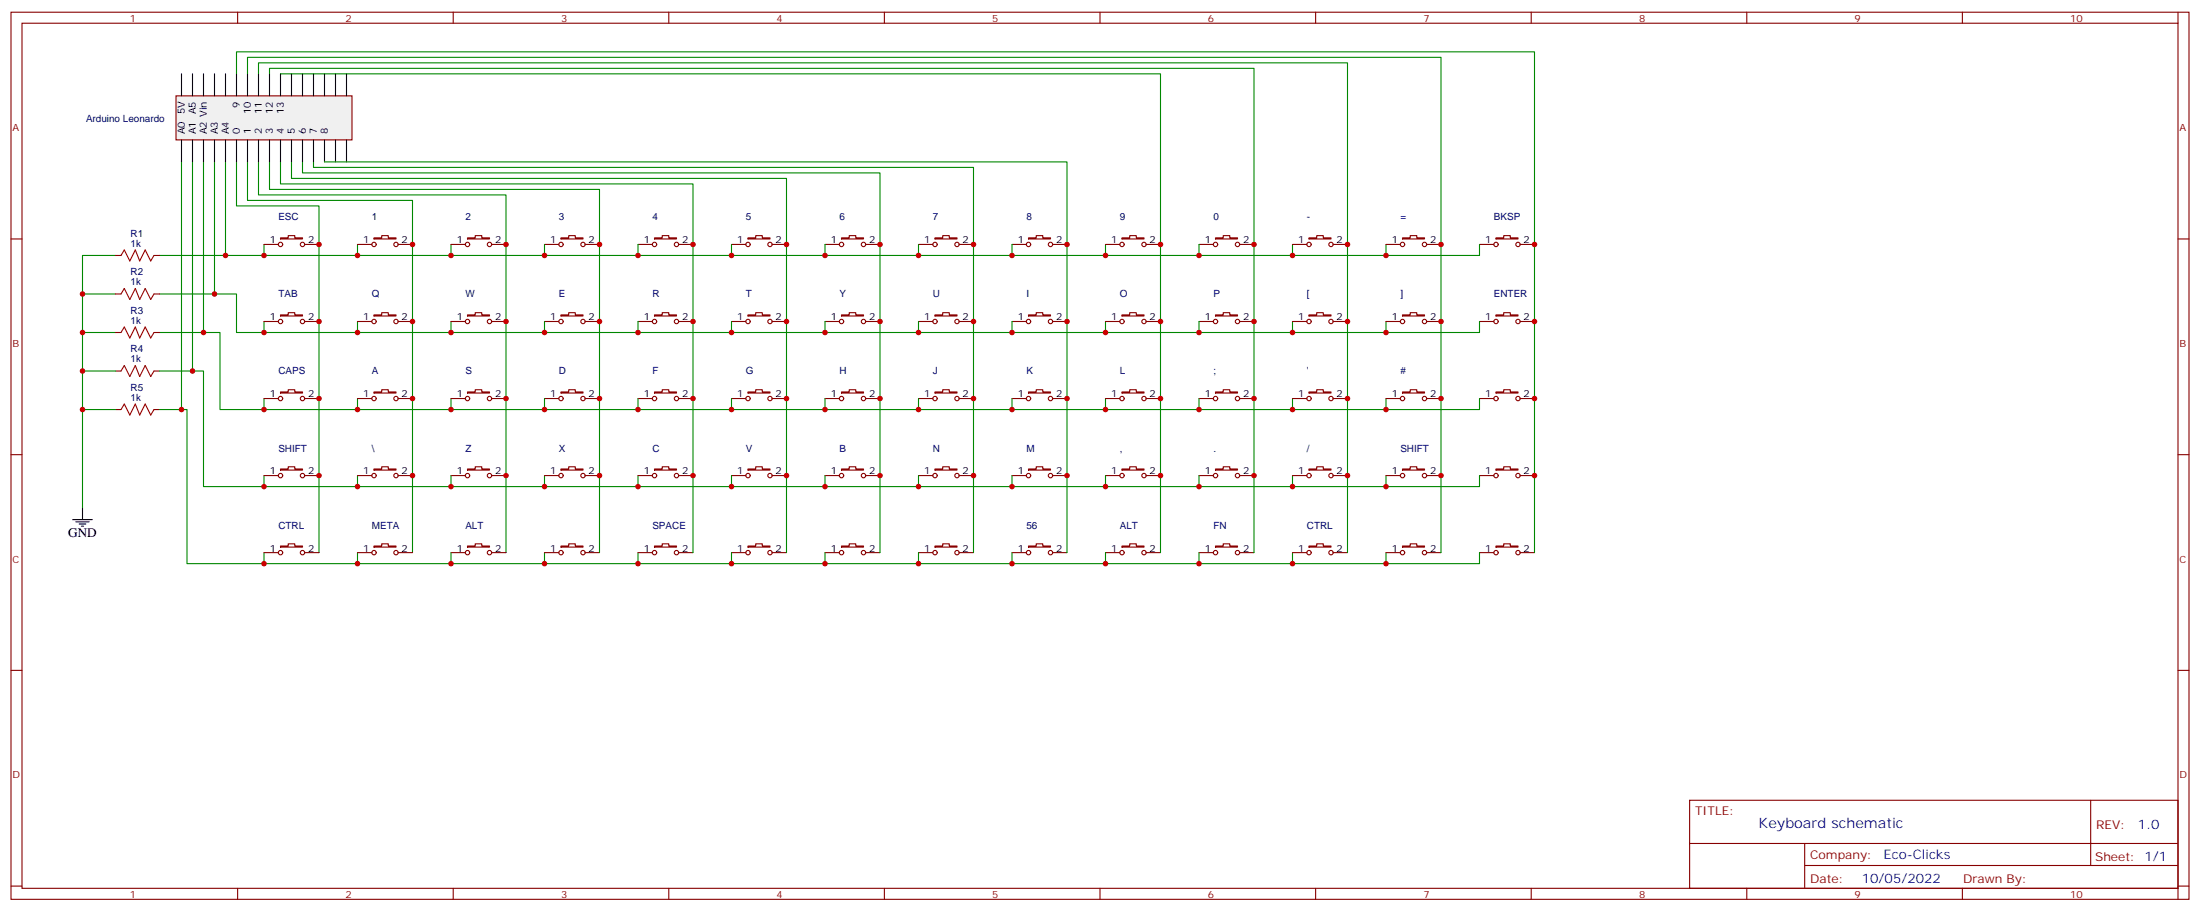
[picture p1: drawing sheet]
<svg xmlns="http://www.w3.org/2000/svg" width="706mm" height="292mm" viewBox="0 0 706 292" stroke-linecap="round" stroke-linejoin="round" font-family="sans-serif">
<g fill="none" stroke="#870000" stroke-width=".35">
<path d="M3.5 3.9h698.5v284.4h-698.5zM7.1 7.4h691.4v277.3h-691.4zM76.2 3.9v3.5M145.3 3.9v3.5M214.5 3.9v3.5M283.6 3.9v3.5M352.8 3.9v3.5M421.9 3.9v3.5M491.1 3.9v3.5M560.2 3.9v3.5M629.4 3.9v3.5M698.5 3.9v3.5"/>
<path d="M3.5 76.6h3.6M84.7 78.4h4.6M90 76.2h2.4v-.7h2.1v.7h2.5v.4h-7zM97.7 78.4h4.6M114.7 78.4h4.5M119.9 76.2h2.5v-.7h2.1v.7h2.5v.4h-7.1zM127.7 78.4h4.6M144.6 78.4h4.6M149.9 76.2h2.5v-.7h2.1v.7h2.5v.4h-7.1zM157.7 78.4h4.6M698.5 76.6h3.5M84.7 103h4.6"/>
<path d="M90 100.9h2.4v-.7h2.1v.7h2.5v.4h-7zM97.7 103h4.6M114.7 103h4.5M119.9 100.9h2.5v-.7h2.1v.7h2.5v.4h-7.1zM127.7 103h4.6M144.6 103h4.6M149.9 100.9h2.5v-.7h2.1v.7h2.5v.4h-7.1zM157.7 103h4.6M84.7 127.7h4.6M90 125.6h2.4v-.7h2.1v.7h2.5v.4h-7zM97.7 127.7h4.6M114.7 127.7h4.5"/>
<path d="M119.9 125.6h2.5v-.7h2.1v.7h2.5v.4h-7.1zM127.7 127.7h4.6M144.6 127.7h4.6M149.9 125.6h2.5v-.7h2.1v.7h2.5v.4h-7.1zM157.7 127.7h4.6M3.5 145.7h3.6M698.5 145.7h3.5M3.5 214.9h3.6M698.5 214.9h3.5M541.9 256.5h156.6v28.2h-156.6zM670.5 256.5v20.9M541.9 270.4h156.5"/>
<path d="M578.8 277.4h119.6M578.8 270.4v14.1M3.5 284h3.6M76.2 284.7v3.6M145.3 284.7v3.6M214.5 284.7v3.6M283.6 284.7v3.6M352.8 284.7v3.6M421.9 284.7v3.6M491.1 284.7v3.6M560.2 284.7v3.6M629.4 284.7v3.6"/>
<path d="M698.5 284.7v3.6M698.5 284h3.5"/>
<circle cx="90" cy="78.4" r=".71"/>
<circle cx="97" cy="78.4" r=".71"/>
<circle cx="119.9" cy="78.4" r=".71"/>
<circle cx="127" cy="78.4" r=".71"/>
<circle cx="149.9" cy="78.4" r=".71"/>
<circle cx="157" cy="78.4" r=".71"/>
<circle cx="90" cy="103" r=".71"/>
<circle cx="97" cy="103" r=".71"/>
<circle cx="119.9" cy="103" r=".71"/>
<circle cx="127" cy="103" r=".71"/>
<circle cx="149.9" cy="103" r=".71"/>
<circle cx="157" cy="103" r=".71"/>
<circle cx="90" cy="127.7" r=".71"/>
<circle cx="97" cy="127.7" r=".71"/>
<circle cx="119.9" cy="127.7" r=".71"/>
<circle cx="127" cy="127.7" r=".71"/>
<circle cx="149.9" cy="127.7" r=".71"/>
<circle cx="157" cy="127.7" r=".71"/>
</g>
<g fill="none" stroke="#008700" stroke-width=".35">
<path d="M65.3 51.9v54.7M68.8 51.9v42.3M72.3 51.9v30M75.8 51.9v14.1h26.5v111.1M79.4 51.9v12.3h52.9v112.9M82.9 51.9v10.6h79.4v114.6M84.7 78.4v3.5M114.7 78.4v3.5M144.6 78.4v3.5h-93.4M51.2 94.2h24.6v12.4h68.8v-3.6M51.2 106.6h19.4v24.7h74v-3.6M84.7 103v3.6"/>
<path d="M114.7 103v3.6M84.7 127.7v3.6M114.7 127.7v3.6"/>
</g>
<path d="M56.4 30.7h56.5v14.1h-56.5z" fill="#f0f0f0" stroke="#870000" stroke-width=".35"/>
<g fill="none" stroke="#000" stroke-width=".35">
<path d="M58.2 23.7v7M61.7 23.7v7M65.3 23.7v7M68.8 23.7v7M72.3 23.7v7M75.8 23.7v7M79.4 23.7v7M82.9 23.7v7M86.4 23.7v7M90 23.7v7M93.5 23.7v7M97 23.7v7"/>
<path d="M100.5 23.7v7M104.1 23.7v7M107.6 23.7v7M111.1 23.7v7M58.2 44.8v7.1M61.7 44.8v7.1M65.3 44.8v7.1M68.8 44.8v7.1M72.3 44.8v7.1M75.8 44.8v7.1M79.4 44.8v7.1M82.9 44.8v7.1"/>
<path d="M86.4 44.8v7.1M90 44.8v7.1M93.5 44.8v7.1M97 44.8v7.1M100.5 44.8v7.1M104.1 44.8v7.1M107.6 44.8v7.1M111.1 44.8v7.1M23.3 166.5h6.3M24.3 167.3h4.3M25.4 168h2.1M26.1 168.7h.7"/>
<path d="M26.5 163v3.5"/>
</g>
<g fill="none" stroke="#008700" stroke-width=".35">
<path d="M75.8 23.7v-7.1h416.3v160.5M79.4 23.7v-5.3h382.7v158.7M82.9 23.7v-3.6h349.3v157M86.4 23.7v-1.8h315.8v155.2M90 23.7h282.2v153.4M58.2 51.9v79.4M61.7 51.9v67M86.4 51.9v8.8h105.9v116.4M90 51.9v7h132.2v118.2M93.5 51.9v5.3h158.7v119.9M97 51.9v3.5h185.2v121.7M100.5 51.9v1.8h211.7v123.4"/>
<path d="M104.1 51.9h238.1v125.2M174.6 78.4v3.5M204.6 78.4v3.5M234.6 78.4v3.5M264.6 78.4v3.5M294.6 78.4v3.5M324.6 78.4v3.5M354.5 78.4v3.5M384.5 78.4v3.5M414.5 78.4v3.5M444.5 78.4v3.5M474.5 78.4v3.5h-329.9"/>
<path d="M26.5 94.2h10.5M37 81.9h-10.5v81.1M26.5 106.6h10.5M26.5 118.9h10.5M51.2 118.9h14.1v37.1h409.2v-3.6M174.6 103v3.6M204.6 103v3.6M234.6 103v3.6M264.6 103v3.6M294.6 103v3.6M324.6 103v3.6M354.5 103v3.6"/>
<path d="M384.5 103v3.6M414.5 103v3.6M444.5 103v3.6M474.5 103v3.6h-329.9M26.5 131.3h10.5M51.2 131.3h8.8v49.4h414.5v-3.6M174.6 127.7v3.6M204.6 127.7v3.6M234.6 127.7v3.6M264.6 127.7v3.6M294.6 127.7v3.6M324.6 127.7v3.6"/>
<path d="M354.5 127.7v3.6M384.5 127.7v3.6M414.5 127.7v3.6M444.5 127.7v3.6M474.5 127.7v3.6h-329.9M84.7 152.4v3.6M114.7 152.4v3.6M144.6 152.4v3.6M174.6 152.4v3.6M204.6 152.4v3.6M234.6 152.4v3.6M264.6 152.4v3.6"/>
<path d="M294.6 152.4v3.6M324.6 152.4v3.6M354.5 152.4v3.6M384.5 152.4v3.6M414.5 152.4v3.6M444.5 152.4v3.6M84.7 177.1v3.6M114.7 177.1v3.6M144.6 177.1v3.6M174.6 177.1v3.6M204.6 177.1v3.6M234.6 177.1v3.6"/>
<path d="M264.6 177.1v3.6M294.6 177.1v3.6M324.6 177.1v3.6M354.5 177.1v3.6M384.5 177.1v3.6M414.5 177.1v3.6M444.5 177.1v3.6"/>
</g>
<path d="M38.8 94.2l1.1-1.7 1.7 3.5 1.8-3.5 1.4 3.5 1.8-3.5 1.7 3.5 1.1-1.8M38.8 81.9l1.1-1.8 1.7 3.5 1.8-3.5 1.4 3.5 1.8-3.5 1.7 3.5 1.1-1.7M38.8 106.6l1.1-1.8 1.7 3.5 1.8-3.5 1.4 3.5 1.8-3.5 1.7 3.5 1.1-1.7M38.8 118.9l1.1-1.7 1.7 3.5 1.8-3.5 1.4 3.5 1.8-3.5 1.7 3.5 1.1-1.8M38.8 131.3l1.1-1.8 1.7 3.5 1.8-3.5 1.4 3.5 1.8-3.5 1.7 3.5 1.1-1.7" fill="none" stroke="#a10000" stroke-width=".35"/>
<g fill="none" stroke="#870000" stroke-width=".35">
<path d="M174.6 78.4h4.6M179.9 76.2h2.5v-.7h2.1v.7h2.5v.4h-7.1zM187.7 78.4h4.6M204.6 78.4h4.6M209.9 76.2h2.5v-.7h2.1v.7h2.5v.4h-7.1zM217.7 78.4h4.5M234.6 78.4h4.6M239.9 76.2h2.5v-.7h2.1v.7h2.4v.4h-7zM247.6 78.4h4.6M264.6 78.4h4.6M269.9 76.2h2.4v-.7h2.2v.7h2.4v.4h-7zM277.6 78.4h4.6"/>
<path d="M294.6 78.4h4.6M299.9 76.2h2.4v-.7h2.1v.7h2.5v.4h-7zM307.6 78.4h4.6M324.6 78.4h4.5M329.8 76.2h2.5v-.7h2.1v.7h2.5v.4h-7.1zM337.6 78.4h4.6M354.5 78.4h4.6M359.8 76.2h2.5v-.7h2.1v.7h2.5v.4h-7.1zM367.6 78.4h4.6M384.5 78.4h4.6M389.8 76.2h2.5v-.7h2.1v.7h2.5v.4h-7.1zM397.6 78.4h4.6"/>
<path d="M414.5 78.4h4.6M419.8 76.2h2.5v-.7h2.1v.7h2.5v.4h-7.1zM427.6 78.4h4.6M444.5 78.4h4.6M449.8 76.2h2.5v-.7h2.1v.7h2.4v.4h-7zM457.6 78.4h4.5M474.5 78.4h4.6M479.8 76.2h2.4v-.7h2.2v.7h2.4v.4h-7zM487.5 78.4h4.6M37 94.2h1.8M37 81.9h1.8M49.4 94.2h1.8"/>
<path d="M49.4 81.9h1.8M37 106.6h1.8M37 118.9h1.8M49.4 106.6h1.8M49.4 118.9h1.8M174.6 103h4.6M179.9 100.9h2.5v-.7h2.1v.7h2.5v.4h-7.1zM187.7 103h4.6M204.6 103h4.6M209.9 100.9h2.5v-.7h2.1v.7h2.5v.4h-7.1zM217.7 103h4.5M234.6 103h4.6"/>
<path d="M239.9 100.9h2.5v-.7h2.1v.7h2.4v.4h-7zM247.6 103h4.6M264.6 103h4.6M269.9 100.9h2.4v-.7h2.2v.7h2.4v.4h-7zM277.6 103h4.6M294.6 103h4.6M299.9 100.9h2.4v-.7h2.1v.7h2.5v.4h-7zM307.6 103h4.6M324.6 103h4.5M329.8 100.9h2.5v-.7h2.1v.7h2.5v.4h-7.1zM337.6 103h4.6M354.5 103h4.6"/>
<path d="M359.8 100.9h2.5v-.7h2.1v.7h2.5v.4h-7.1zM367.6 103h4.6M384.5 103h4.6M389.8 100.9h2.5v-.7h2.1v.7h2.5v.4h-7.1zM397.6 103h4.6M414.5 103h4.6M419.8 100.9h2.5v-.7h2.1v.7h2.5v.4h-7.1zM427.6 103h4.6M444.5 103h4.6M449.8 100.9h2.5v-.7h2.1v.7h2.4v.4h-7zM457.6 103h4.5M474.5 103h4.6"/>
<path d="M479.8 100.9h2.4v-.7h2.2v.7h2.4v.4h-7zM487.5 103h4.6M37 131.3h1.8M49.4 131.3h1.8M174.6 127.7h4.6M179.9 125.6h2.5v-.7h2.1v.7h2.5v.4h-7.1zM187.7 127.7h4.6M204.6 127.7h4.6M209.9 125.6h2.5v-.7h2.1v.7h2.5v.4h-7.1zM217.7 127.7h4.5M234.6 127.7h4.6M239.9 125.6h2.5v-.7h2.1v.7h2.4v.4h-7z"/>
<path d="M247.6 127.7h4.6M264.6 127.7h4.6M269.9 125.6h2.4v-.7h2.2v.7h2.4v.4h-7zM277.6 127.7h4.6M294.6 127.7h4.6M299.9 125.6h2.4v-.7h2.1v.7h2.5v.4h-7zM307.6 127.7h4.6M324.6 127.7h4.5M329.8 125.6h2.5v-.7h2.1v.7h2.5v.4h-7.1zM337.6 127.7h4.6M354.5 127.7h4.6M359.8 125.6h2.5v-.7h2.1v.7h2.5v.4h-7.1z"/>
<path d="M367.6 127.7h4.6M384.5 127.7h4.6M389.8 125.6h2.5v-.7h2.1v.7h2.5v.4h-7.1zM397.6 127.7h4.6M414.5 127.7h4.6M419.8 125.6h2.5v-.7h2.1v.7h2.5v.4h-7.1zM427.6 127.7h4.6M444.5 127.7h4.6M449.8 125.6h2.5v-.7h2.1v.7h2.4v.4h-7zM457.6 127.7h4.5M474.5 127.7h4.6M479.8 125.6h2.4v-.7h2.2v.7h2.4v.4h-7z"/>
<path d="M487.5 127.7h4.6M84.7 152.4h4.6M90 150.3h2.4v-.7h2.1v.7h2.5v.4h-7zM97.7 152.4h4.6M114.7 152.4h4.5M119.9 150.3h2.5v-.7h2.1v.7h2.5v.4h-7.1zM127.7 152.4h4.6M144.6 152.4h4.6M149.9 150.3h2.5v-.7h2.1v.7h2.5v.4h-7.1zM157.7 152.4h4.6M174.6 152.4h4.6M179.9 150.3h2.5v-.7h2.1v.7h2.5v.4h-7.1z"/>
<path d="M187.7 152.4h4.6M204.6 152.4h4.6M209.9 150.3h2.5v-.7h2.1v.7h2.5v.4h-7.1zM217.7 152.4h4.5M234.6 152.4h4.6M239.9 150.3h2.5v-.7h2.1v.7h2.4v.4h-7zM247.6 152.4h4.6M264.6 152.4h4.6M269.9 150.3h2.4v-.7h2.2v.7h2.4v.4h-7zM277.6 152.4h4.6M294.6 152.4h4.6M299.9 150.3h2.4v-.7h2.1v.7h2.5v.4h-7z"/>
<path d="M307.6 152.4h4.6M324.6 152.4h4.5M329.8 150.3h2.5v-.7h2.1v.7h2.5v.4h-7.1zM337.6 152.4h4.6M354.5 152.4h4.6M359.8 150.3h2.5v-.7h2.1v.7h2.5v.4h-7.1zM367.6 152.4h4.6M384.5 152.4h4.6M389.8 150.3h2.5v-.7h2.1v.7h2.5v.4h-7.1zM397.6 152.4h4.6M414.5 152.4h4.6M419.8 150.3h2.5v-.7h2.1v.7h2.5v.4h-7.1z"/>
<path d="M427.6 152.4h4.6M444.5 152.4h4.6M449.8 150.3h2.5v-.7h2.1v.7h2.4v.4h-7zM457.6 152.4h4.5M474.5 152.4h4.6M479.8 150.3h2.4v-.7h2.2v.7h2.4v.4h-7zM487.5 152.4h4.6M84.7 177.1h4.6M90 175h2.4v-.7h2.1v.7h2.5v.4h-7zM97.7 177.1h4.6M114.7 177.1h4.5M119.9 175h2.5v-.7h2.1v.7h2.5v.4h-7.1z"/>
<path d="M127.7 177.1h4.6M144.6 177.1h4.6M149.9 175h2.5v-.7h2.1v.7h2.5v.4h-7.1zM157.7 177.1h4.6M174.6 177.1h4.6M179.9 175h2.5v-.7h2.1v.7h2.5v.4h-7.1zM187.7 177.1h4.6M204.6 177.1h4.6M209.9 175h2.5v-.7h2.1v.7h2.5v.4h-7.1zM217.7 177.1h4.5M234.6 177.1h4.6M239.9 175h2.5v-.7h2.1v.7h2.4v.4h-7z"/>
<path d="M247.6 177.1h4.6M264.6 177.1h4.6M269.9 175h2.4v-.7h2.2v.7h2.4v.4h-7zM277.6 177.1h4.6M294.6 177.1h4.6M299.9 175h2.4v-.7h2.1v.7h2.5v.4h-7zM307.6 177.1h4.6M324.6 177.1h4.5M329.8 175h2.5v-.7h2.1v.7h2.5v.4h-7.1zM337.6 177.1h4.6M354.5 177.1h4.6M359.8 175h2.5v-.7h2.1v.7h2.5v.4h-7.1z"/>
<path d="M367.6 177.1h4.6M384.5 177.1h4.6M389.8 175h2.5v-.7h2.1v.7h2.5v.4h-7.1zM397.6 177.1h4.6M414.5 177.1h4.6M419.8 175h2.5v-.7h2.1v.7h2.5v.4h-7.1zM427.6 177.1h4.6M444.5 177.1h4.6M449.8 175h2.5v-.7h2.1v.7h2.4v.4h-7zM457.6 177.1h4.5M474.5 177.1h4.6M479.8 175h2.4v-.7h2.2v.7h2.4v.4h-7z"/>
<path d="M487.5 177.1h4.6"/>
<circle cx="179.9" cy="78.4" r=".71"/>
<circle cx="187" cy="78.4" r=".71"/>
<circle cx="209.9" cy="78.4" r=".71"/>
<circle cx="217" cy="78.4" r=".71"/>
<circle cx="239.9" cy="78.4" r=".71"/>
<circle cx="246.9" cy="78.4" r=".71"/>
<circle cx="269.9" cy="78.4" r=".71"/>
<circle cx="276.9" cy="78.4" r=".71"/>
<circle cx="299.9" cy="78.4" r=".71"/>
<circle cx="306.9" cy="78.4" r=".71"/>
<circle cx="329.8" cy="78.4" r=".71"/>
<circle cx="336.9" cy="78.4" r=".71"/>
<circle cx="359.8" cy="78.4" r=".71"/>
<circle cx="366.9" cy="78.4" r=".71"/>
<circle cx="389.8" cy="78.4" r=".71"/>
<circle cx="396.9" cy="78.4" r=".71"/>
<circle cx="419.8" cy="78.4" r=".71"/>
<circle cx="426.9" cy="78.4" r=".71"/>
<circle cx="449.8" cy="78.4" r=".71"/>
<circle cx="456.8" cy="78.4" r=".71"/>
<circle cx="479.8" cy="78.4" r=".71"/>
<circle cx="486.8" cy="78.4" r=".71"/>
<circle cx="179.9" cy="103" r=".71"/>
<circle cx="187" cy="103" r=".71"/>
<circle cx="209.9" cy="103" r=".71"/>
<circle cx="217" cy="103" r=".71"/>
<circle cx="239.9" cy="103" r=".71"/>
<circle cx="246.9" cy="103" r=".71"/>
<circle cx="269.9" cy="103" r=".71"/>
<circle cx="276.9" cy="103" r=".71"/>
<circle cx="299.9" cy="103" r=".71"/>
<circle cx="306.9" cy="103" r=".71"/>
<circle cx="329.8" cy="103" r=".71"/>
<circle cx="336.9" cy="103" r=".71"/>
<circle cx="359.8" cy="103" r=".71"/>
<circle cx="366.9" cy="103" r=".71"/>
<circle cx="389.8" cy="103" r=".71"/>
<circle cx="396.9" cy="103" r=".71"/>
<circle cx="419.8" cy="103" r=".71"/>
<circle cx="426.9" cy="103" r=".71"/>
<circle cx="449.8" cy="103" r=".71"/>
<circle cx="456.8" cy="103" r=".71"/>
<circle cx="479.8" cy="103" r=".71"/>
<circle cx="486.8" cy="103" r=".71"/>
<circle cx="179.9" cy="127.7" r=".71"/>
<circle cx="187" cy="127.7" r=".71"/>
<circle cx="209.9" cy="127.7" r=".71"/>
<circle cx="217" cy="127.7" r=".71"/>
<circle cx="239.9" cy="127.7" r=".71"/>
<circle cx="246.9" cy="127.7" r=".71"/>
<circle cx="269.9" cy="127.7" r=".71"/>
<circle cx="276.9" cy="127.7" r=".71"/>
<circle cx="299.9" cy="127.7" r=".71"/>
<circle cx="306.9" cy="127.7" r=".71"/>
<circle cx="329.8" cy="127.7" r=".71"/>
<circle cx="336.9" cy="127.7" r=".71"/>
<circle cx="359.8" cy="127.7" r=".71"/>
<circle cx="366.9" cy="127.7" r=".71"/>
<circle cx="389.8" cy="127.7" r=".71"/>
<circle cx="396.9" cy="127.7" r=".71"/>
<circle cx="419.8" cy="127.7" r=".71"/>
<circle cx="426.9" cy="127.7" r=".71"/>
<circle cx="449.8" cy="127.7" r=".71"/>
<circle cx="456.8" cy="127.7" r=".71"/>
<circle cx="479.8" cy="127.7" r=".71"/>
<circle cx="486.8" cy="127.7" r=".71"/>
<circle cx="90" cy="152.4" r=".71"/>
<circle cx="97" cy="152.4" r=".71"/>
<circle cx="119.9" cy="152.4" r=".71"/>
<circle cx="127" cy="152.4" r=".71"/>
<circle cx="149.9" cy="152.4" r=".71"/>
<circle cx="157" cy="152.4" r=".71"/>
<circle cx="179.9" cy="152.4" r=".71"/>
<circle cx="187" cy="152.4" r=".71"/>
<circle cx="209.9" cy="152.4" r=".71"/>
<circle cx="217" cy="152.4" r=".71"/>
<circle cx="239.9" cy="152.4" r=".71"/>
<circle cx="246.9" cy="152.4" r=".71"/>
<circle cx="269.9" cy="152.4" r=".71"/>
<circle cx="276.9" cy="152.4" r=".71"/>
<circle cx="299.9" cy="152.4" r=".71"/>
<circle cx="306.9" cy="152.4" r=".71"/>
<circle cx="329.8" cy="152.4" r=".71"/>
<circle cx="336.9" cy="152.4" r=".71"/>
<circle cx="359.8" cy="152.4" r=".71"/>
<circle cx="366.9" cy="152.4" r=".71"/>
<circle cx="389.8" cy="152.4" r=".71"/>
<circle cx="396.9" cy="152.4" r=".71"/>
<circle cx="419.8" cy="152.4" r=".71"/>
<circle cx="426.9" cy="152.4" r=".71"/>
<circle cx="449.8" cy="152.4" r=".71"/>
<circle cx="456.8" cy="152.4" r=".71"/>
<circle cx="479.8" cy="152.4" r=".71"/>
<circle cx="486.8" cy="152.4" r=".71"/>
<circle cx="90" cy="177.1" r=".71"/>
<circle cx="97" cy="177.1" r=".71"/>
<circle cx="119.9" cy="177.1" r=".71"/>
<circle cx="127" cy="177.1" r=".71"/>
<circle cx="149.9" cy="177.1" r=".71"/>
<circle cx="157" cy="177.1" r=".71"/>
<circle cx="179.9" cy="177.1" r=".71"/>
<circle cx="187" cy="177.1" r=".71"/>
<circle cx="209.9" cy="177.1" r=".71"/>
<circle cx="217" cy="177.1" r=".71"/>
<circle cx="239.9" cy="177.1" r=".71"/>
<circle cx="246.9" cy="177.1" r=".71"/>
<circle cx="269.9" cy="177.1" r=".71"/>
<circle cx="276.9" cy="177.1" r=".71"/>
<circle cx="299.9" cy="177.1" r=".71"/>
<circle cx="306.9" cy="177.1" r=".71"/>
<circle cx="329.8" cy="177.1" r=".71"/>
<circle cx="336.9" cy="177.1" r=".71"/>
<circle cx="359.8" cy="177.1" r=".71"/>
<circle cx="366.9" cy="177.1" r=".71"/>
<circle cx="389.8" cy="177.1" r=".71"/>
<circle cx="396.9" cy="177.1" r=".71"/>
<circle cx="419.8" cy="177.1" r=".71"/>
<circle cx="426.9" cy="177.1" r=".71"/>
<circle cx="449.8" cy="177.1" r=".71"/>
<circle cx="456.8" cy="177.1" r=".71"/>
<circle cx="479.8" cy="177.1" r=".71"/>
<circle cx="486.8" cy="177.1" r=".71"/>
</g>
<g fill="#c00">
<circle cx="162.3" cy="78.4" r=".88"/>
<circle cx="132.3" cy="78.4" r=".88"/>
<circle cx="102.3" cy="78.4" r=".88"/>
<circle cx="72.3" cy="81.9" r=".88"/>
<circle cx="68.8" cy="94.2" r=".88"/>
<circle cx="65.3" cy="106.6" r=".88"/>
<circle cx="114.7" cy="131.3" r=".88"/>
<circle cx="84.7" cy="131.3" r=".88"/>
<circle cx="84.7" cy="106.6" r=".88"/>
<circle cx="114.7" cy="106.6" r=".88"/>
<circle cx="114.7" cy="81.9" r=".88"/>
<circle cx="84.7" cy="81.9" r=".88"/>
<circle cx="102.3" cy="103" r=".88"/>
<circle cx="132.3" cy="103" r=".88"/>
<circle cx="162.3" cy="103" r=".88"/>
<circle cx="26.5" cy="106.6" r=".88"/>
<circle cx="26.5" cy="94.2" r=".88"/>
<circle cx="26.5" cy="118.9" r=".88"/>
<circle cx="26.5" cy="131.3" r=".88"/>
<circle cx="264.6" cy="156" r=".88"/>
<circle cx="324.6" cy="156" r=".88"/>
<circle cx="354.5" cy="156" r=".88"/>
<circle cx="204.6" cy="156" r=".88"/>
<circle cx="174.6" cy="156" r=".88"/>
<circle cx="114.7" cy="156" r=".88"/>
<circle cx="84.7" cy="156" r=".88"/>
<circle cx="444.5" cy="156" r=".88"/>
<circle cx="414.5" cy="156" r=".88"/>
<circle cx="264.6" cy="180.7" r=".88"/>
<circle cx="324.6" cy="180.7" r=".88"/>
<circle cx="354.5" cy="180.7" r=".88"/>
<circle cx="204.6" cy="180.7" r=".88"/>
<circle cx="174.6" cy="180.7" r=".88"/>
<circle cx="114.7" cy="180.7" r=".88"/>
<circle cx="84.7" cy="180.7" r=".88"/>
<circle cx="444.5" cy="180.7" r=".88"/>
<circle cx="414.5" cy="180.7" r=".88"/>
<circle cx="58.2" cy="131.3" r=".88"/>
<circle cx="61.7" cy="118.9" r=".88"/>
<circle cx="144.6" cy="81.9" r=".88"/>
<circle cx="174.6" cy="81.9" r=".88"/>
<circle cx="204.6" cy="81.9" r=".88"/>
<circle cx="264.6" cy="81.9" r=".88"/>
<circle cx="294.6" cy="81.9" r=".88"/>
<circle cx="444.5" cy="81.9" r=".88"/>
<circle cx="414.5" cy="81.9" r=".88"/>
<circle cx="354.5" cy="81.9" r=".88"/>
<circle cx="144.6" cy="106.6" r=".88"/>
<circle cx="204.6" cy="106.6" r=".88"/>
<circle cx="174.6" cy="106.6" r=".88"/>
<circle cx="294.6" cy="106.6" r=".88"/>
<circle cx="264.6" cy="106.6" r=".88"/>
<circle cx="414.5" cy="106.6" r=".88"/>
<circle cx="444.5" cy="106.6" r=".88"/>
<circle cx="354.5" cy="106.6" r=".88"/>
<circle cx="144.6" cy="131.3" r=".88"/>
<circle cx="174.6" cy="131.3" r=".88"/>
<circle cx="204.6" cy="131.3" r=".88"/>
<circle cx="264.6" cy="131.3" r=".88"/>
<circle cx="294.6" cy="131.3" r=".88"/>
<circle cx="444.5" cy="131.3" r=".88"/>
<circle cx="414.5" cy="131.3" r=".88"/>
<circle cx="354.5" cy="131.3" r=".88"/>
<circle cx="234.6" cy="81.9" r=".88"/>
<circle cx="234.6" cy="106.6" r=".88"/>
<circle cx="234.6" cy="131.3" r=".88"/>
<circle cx="234.6" cy="156" r=".88"/>
<circle cx="234.6" cy="180.7" r=".88"/>
<circle cx="294.6" cy="156" r=".88"/>
<circle cx="294.6" cy="180.7" r=".88"/>
<circle cx="324.6" cy="81.9" r=".88"/>
<circle cx="324.6" cy="106.6" r=".88"/>
<circle cx="324.6" cy="131.3" r=".88"/>
<circle cx="384.5" cy="81.9" r=".88"/>
<circle cx="384.5" cy="106.6" r=".88"/>
<circle cx="384.5" cy="131.3" r=".88"/>
<circle cx="384.5" cy="156" r=".88"/>
<circle cx="384.5" cy="180.7" r=".88"/>
<circle cx="144.6" cy="156" r=".88"/>
<circle cx="144.6" cy="180.7" r=".88"/>
<circle cx="102.3" cy="127.7" r=".88"/>
<circle cx="102.3" cy="152.4" r=".88"/>
<circle cx="132.3" cy="127.7" r=".88"/>
<circle cx="132.3" cy="152.4" r=".88"/>
<circle cx="162.3" cy="127.7" r=".88"/>
<circle cx="162.3" cy="152.4" r=".88"/>
<circle cx="192.3" cy="78.4" r=".88"/>
<circle cx="192.3" cy="103" r=".88"/>
<circle cx="192.3" cy="127.7" r=".88"/>
<circle cx="192.3" cy="152.4" r=".88"/>
<circle cx="222.3" cy="127.7" r=".88"/>
<circle cx="222.3" cy="103" r=".88"/>
<circle cx="222.3" cy="78.4" r=".88"/>
<circle cx="222.3" cy="152.4" r=".88"/>
<circle cx="252.2" cy="127.7" r=".88"/>
<circle cx="252.2" cy="103" r=".88"/>
<circle cx="252.2" cy="78.4" r=".88"/>
<circle cx="252.2" cy="152.4" r=".88"/>
<circle cx="282.2" cy="78.4" r=".88"/>
<circle cx="282.2" cy="103" r=".88"/>
<circle cx="282.2" cy="127.7" r=".88"/>
<circle cx="282.2" cy="152.4" r=".88"/>
<circle cx="312.2" cy="127.7" r=".88"/>
<circle cx="312.2" cy="103" r=".88"/>
<circle cx="312.2" cy="78.4" r=".88"/>
<circle cx="312.2" cy="152.4" r=".88"/>
<circle cx="342.2" cy="127.7" r=".88"/>
<circle cx="342.2" cy="103" r=".88"/>
<circle cx="342.2" cy="78.4" r=".88"/>
<circle cx="342.2" cy="152.4" r=".88"/>
<circle cx="372.2" cy="78.4" r=".88"/>
<circle cx="372.2" cy="103" r=".88"/>
<circle cx="372.2" cy="127.7" r=".88"/>
<circle cx="372.2" cy="152.4" r=".88"/>
<circle cx="402.2" cy="78.4" r=".88"/>
<circle cx="402.2" cy="103" r=".88"/>
<circle cx="402.2" cy="127.7" r=".88"/>
<circle cx="402.2" cy="152.4" r=".88"/>
<circle cx="432.2" cy="127.7" r=".88"/>
<circle cx="432.2" cy="103" r=".88"/>
<circle cx="432.2" cy="78.4" r=".88"/>
<circle cx="432.2" cy="152.4" r=".88"/>
<circle cx="462.1" cy="78.4" r=".88"/>
<circle cx="462.1" cy="103" r=".88"/>
<circle cx="462.1" cy="127.7" r=".88"/>
<circle cx="462.1" cy="152.4" r=".88"/>
<circle cx="492.1" cy="78.4" r=".88"/>
<circle cx="492.1" cy="103" r=".88"/>
<circle cx="492.1" cy="127.7" r=".88"/>
<circle cx="492.1" cy="152.4" r=".88"/>
</g>
<text font-size="4.6" fill="#00f" x="564" y="265.5">Keyboard schematic</text>
<text font-size="4.2" x="21.9" y="172.2">GND</text>
<g font-size="4.2" fill="#00f">
<text x="685.7" y="265.8">1.0</text>
<text x="604" y="275.3">Eco-Clicks</text>
<text x="597.1" y="283.1">10/05/2022</text>
</g>
<g font-size="3.9" fill="#800">
<text x="543.6" y="261.1">TITLE:</text>
<text x="672.3" y="265.8">REV:</text>
<text x="580.5" y="275.3">Company:</text>
<text x="671.9" y="275.9">Sheet: 1/1</text>
<text x="580.5" y="283">Date:</text>
<text x="629.6" y="283.1">Drawn By:</text>
</g>
<g font-size="3.2" fill="#800">
<text x="41.6" y="6.9">1</text>
<text x="110.8" y="6.9">2</text>
<text x="179.9" y="6.9">3</text>
<text x="249.1" y="6.9">4</text>
<text x="318.2" y="6.9">5</text>
<text x="387.3" y="6.9">6</text>
<text x="456.5" y="6.9">7</text>
<text x="525.6" y="6.9">8</text>
<text x="594.8" y="6.9">9</text>
<text x="663.9" y="6.9">10</text>
<text x="4.1" y="42">A</text>
<text x="699" y="42">A</text>
<text x="4.1" y="111.2">B</text>
<text x="699" y="111.2">B</text>
<text x="4.1" y="180.3">C</text>
<text x="699" y="180.3">C</text>
<text x="4.1" y="249.4">D</text>
<text x="699" y="249.4">D</text>
<text x="41.6" y="287.7">1</text>
<text x="110.8" y="287.7">2</text>
<text x="179.9" y="287.7">3</text>
<text x="249.1" y="287.7">4</text>
<text x="318.2" y="287.7">5</text>
<text x="387.3" y="287.7">6</text>
<text x="456.5" y="287.7">7</text>
<text x="525.6" y="287.7">8</text>
<text x="594.8" y="287.7">9</text>
<text x="663.9" y="287.7">10</text>
</g>
<g font-size="3.2">
<text x="76.9" y="34.5" transform="rotate(-90 76.9 34.5)">9</text>
<text x="59.3" y="36.7" transform="rotate(-90 59.3 36.7)">5V</text>
<text x="80.4" y="36.5" transform="rotate(-90 80.4 36.5)">10</text>
<text x="84" y="36.5" transform="rotate(-90 84 36.5)">11</text>
<text x="87.5" y="36.5" transform="rotate(-90 87.5 36.5)">12</text>
<text x="91" y="36.5" transform="rotate(-90 91 36.5)">13</text>
<text x="59.3" y="43.1" transform="rotate(-90 59.3 43.1)">A0</text>
<text x="62.8" y="43.1" transform="rotate(-90 62.8 43.1)">A1 A5</text>
<text x="66.3" y="43.1" transform="rotate(-90 66.3 43.1)">A2 Vin</text>
<text x="69.8" y="43.1" transform="rotate(-90 69.8 43.1)">A3</text>
<text x="73.4" y="43.1" transform="rotate(-90 73.4 43.1)">A4</text>
<text x="76.9" y="43.1" transform="rotate(-90 76.9 43.1)">0</text>
<text x="80.4" y="43.1" transform="rotate(-90 80.4 43.1)">1</text>
<text x="84" y="43.1" transform="rotate(-90 84 43.1)">2</text>
<text x="87.5" y="43.1" transform="rotate(-90 87.5 43.1)">3</text>
<text x="91" y="43.1" transform="rotate(-90 91 43.1)">4</text>
<text x="94.5" y="43.1" transform="rotate(-90 94.5 43.1)">5</text>
<text x="98.1" y="43.1" transform="rotate(-90 98.1 43.1)">6</text>
<text x="101.6" y="43.1" transform="rotate(-90 101.6 43.1)">7</text>
<text x="105.1" y="43.1" transform="rotate(-90 105.1 43.1)">8</text>
<text x="86.5" y="78">1</text>
<text x="98.8" y="78">2</text>
<text x="116.5" y="78">1</text>
<text x="128.8" y="78">2</text>
<text x="146.5" y="78">1</text>
<text x="158.7" y="78">2</text>
<text x="176.5" y="78">1</text>
<text x="188.7" y="78">2</text>
<text x="206.5" y="78">1</text>
<text x="218.7" y="78">2</text>
<text x="236.5" y="78">1</text>
<text x="248.7" y="78">2</text>
<text x="266.4" y="78">1</text>
<text x="278.7" y="78">2</text>
<text x="296.4" y="78">1</text>
<text x="308.7" y="78">2</text>
<text x="326.4" y="78">1</text>
<text x="338.7" y="78">2</text>
<text x="356.4" y="78">1</text>
<text x="368.7" y="78">2</text>
<text x="386.4" y="78">1</text>
<text x="398.6" y="78">2</text>
<text x="416.4" y="78">1</text>
<text x="428.6" y="78">2</text>
<text x="446.4" y="78">1</text>
<text x="458.6" y="78">2</text>
<text x="476.4" y="78">1</text>
<text x="488.6" y="78">2</text>
<text x="86.5" y="102.7">1</text>
<text x="98.8" y="102.7">2</text>
<text x="116.5" y="102.7">1</text>
<text x="128.8" y="102.7">2</text>
<text x="146.5" y="102.7">1</text>
<text x="158.7" y="102.7">2</text>
<text x="176.5" y="102.7">1</text>
<text x="188.7" y="102.7">2</text>
<text x="206.5" y="102.7">1</text>
<text x="218.7" y="102.7">2</text>
<text x="236.5" y="102.7">1</text>
<text x="248.7" y="102.7">2</text>
<text x="266.4" y="102.7">1</text>
<text x="278.7" y="102.7">2</text>
<text x="296.4" y="102.7">1</text>
<text x="308.7" y="102.7">2</text>
<text x="326.4" y="102.7">1</text>
<text x="338.7" y="102.7">2</text>
<text x="356.4" y="102.7">1</text>
<text x="368.7" y="102.7">2</text>
<text x="386.4" y="102.7">1</text>
<text x="398.6" y="102.7">2</text>
<text x="416.4" y="102.7">1</text>
<text x="428.6" y="102.7">2</text>
<text x="446.4" y="102.7">1</text>
<text x="458.6" y="102.7">2</text>
<text x="476.4" y="102.7">1</text>
<text x="488.6" y="102.7">2</text>
<text x="86.5" y="127.4">1</text>
<text x="98.8" y="127.4">2</text>
<text x="116.5" y="127.4">1</text>
<text x="128.8" y="127.4">2</text>
<text x="146.5" y="127.4">1</text>
<text x="158.7" y="127.4">2</text>
<text x="176.5" y="127.4">1</text>
<text x="188.7" y="127.4">2</text>
<text x="206.5" y="127.4">1</text>
<text x="218.7" y="127.4">2</text>
<text x="236.5" y="127.4">1</text>
<text x="248.7" y="127.4">2</text>
<text x="266.4" y="127.4">1</text>
<text x="278.7" y="127.4">2</text>
<text x="296.4" y="127.4">1</text>
<text x="308.7" y="127.4">2</text>
<text x="326.4" y="127.4">1</text>
<text x="338.7" y="127.4">2</text>
<text x="356.4" y="127.4">1</text>
<text x="368.7" y="127.4">2</text>
<text x="386.4" y="127.4">1</text>
<text x="398.6" y="127.4">2</text>
<text x="416.4" y="127.4">1</text>
<text x="428.6" y="127.4">2</text>
<text x="446.4" y="127.4">1</text>
<text x="458.6" y="127.4">2</text>
<text x="476.4" y="127.4">1</text>
<text x="488.6" y="127.4">2</text>
<text x="86.5" y="152.1">1</text>
<text x="98.8" y="152.1">2</text>
<text x="116.5" y="152.1">1</text>
<text x="128.8" y="152.1">2</text>
<text x="146.5" y="152.1">1</text>
<text x="158.7" y="152.1">2</text>
<text x="176.5" y="152.1">1</text>
<text x="188.7" y="152.1">2</text>
<text x="206.5" y="152.1">1</text>
<text x="218.7" y="152.1">2</text>
<text x="236.5" y="152.1">1</text>
<text x="248.7" y="152.1">2</text>
<text x="266.4" y="152.1">1</text>
<text x="278.7" y="152.1">2</text>
<text x="296.4" y="152.1">1</text>
<text x="308.7" y="152.1">2</text>
<text x="326.4" y="152.1">1</text>
<text x="338.7" y="152.1">2</text>
<text x="356.4" y="152.1">1</text>
<text x="368.7" y="152.1">2</text>
<text x="386.4" y="152.1">1</text>
<text x="398.6" y="152.1">2</text>
<text x="416.4" y="152.1">1</text>
<text x="428.6" y="152.1">2</text>
<text x="446.4" y="152.1">1</text>
<text x="458.6" y="152.1">2</text>
<text x="476.4" y="152.1">1</text>
<text x="488.6" y="152.1">2</text>
<text x="86.5" y="176.8">1</text>
<text x="98.8" y="176.8">2</text>
<text x="116.5" y="176.8">1</text>
<text x="128.8" y="176.8">2</text>
<text x="146.5" y="176.8">1</text>
<text x="158.7" y="176.8">2</text>
<text x="176.5" y="176.8">1</text>
<text x="188.7" y="176.8">2</text>
<text x="206.5" y="176.8">1</text>
<text x="218.7" y="176.8">2</text>
<text x="236.5" y="176.8">1</text>
<text x="248.7" y="176.8">2</text>
<text x="266.4" y="176.8">1</text>
<text x="278.7" y="176.8">2</text>
<text x="296.4" y="176.8">1</text>
<text x="308.7" y="176.8">2</text>
<text x="326.4" y="176.8">1</text>
<text x="338.7" y="176.8">2</text>
<text x="356.4" y="176.8">1</text>
<text x="368.7" y="176.8">2</text>
<text x="386.4" y="176.8">1</text>
<text x="398.6" y="176.8">2</text>
<text x="416.4" y="176.8">1</text>
<text x="428.6" y="176.8">2</text>
<text x="446.4" y="176.8">1</text>
<text x="458.6" y="176.8">2</text>
<text x="476.4" y="176.8">1</text>
<text x="488.6" y="176.8">2</text>
</g>
<g font-size="3.2" fill="#000080">
<text x="27.6" y="39">Arduino Leonardo</text>
<text x="89.3" y="70.6">ESC</text>
<text x="119.3" y="70.6">1</text>
<text x="149.2" y="70.6">2</text>
<text x="179.2" y="70.6">3</text>
<text x="209.2" y="70.6">4</text>
<text x="239.2" y="70.6">5</text>
<text x="269.2" y="70.6">6</text>
<text x="299.2" y="70.6">7</text>
<text x="329.2" y="70.6">8</text>
<text x="359.2" y="70.6">9</text>
<text x="389.1" y="70.6">0</text>
<text x="419.1" y="70.6">-</text>
<text x="449.1" y="70.6">=</text>
<text x="479.1" y="70.6">BKSP</text>
<text x="41.9" y="75.9">R1</text>
<text x="41.9" y="79.1">1k</text>
<text x="41.9" y="88.3">R2</text>
<text x="41.9" y="91.4">1k</text>
<text x="89.3" y="95.3">TAB</text>
<text x="119.3" y="95.3">Q</text>
<text x="149.2" y="95.3">W</text>
<text x="179.2" y="95.3">E</text>
<text x="209.2" y="95.3">R</text>
<text x="239.2" y="95.3">T</text>
<text x="269.2" y="95.3">Y</text>
<text x="299.2" y="95.3">U</text>
<text x="329.2" y="95.3">I</text>
<text x="359.2" y="95.3">O</text>
<text x="389.1" y="95.3">P</text>
<text x="419.1" y="95.3">[</text>
<text x="449.1" y="95.3">]</text>
<text x="479.1" y="95.3">ENTER</text>
<text x="41.9" y="100.6">R3</text>
<text x="41.9" y="103.8">1k</text>
<text x="41.9" y="112.9">R4</text>
<text x="41.9" y="116.1">1k</text>
<text x="41.9" y="125.3">R5</text>
<text x="89.3" y="120">CAPS</text>
<text x="119.3" y="120">A</text>
<text x="149.2" y="120">S</text>
<text x="179.2" y="120">D</text>
<text x="209.2" y="120">F</text>
<text x="239.2" y="120">G</text>
<text x="269.2" y="120">H</text>
<text x="299.2" y="120">J</text>
<text x="329.2" y="120">K</text>
<text x="359.2" y="120">L</text>
<text x="389.1" y="120">;</text>
<text x="419.1" y="120">'</text>
<text x="449.1" y="120">#</text>
<text x="41.9" y="128.4">1k</text>
<text x="89.3" y="144.7">SHIFT</text>
<text x="119.3" y="144.7">\</text>
<text x="149.2" y="144.7">Z</text>
<text x="179.2" y="144.7">X</text>
<text x="209.2" y="144.7">C</text>
<text x="239.2" y="144.7">V</text>
<text x="269.2" y="144.7">B</text>
<text x="299.2" y="144.7">N</text>
<text x="329.2" y="144.7">M</text>
<text x="359.2" y="144.7">,</text>
<text x="389.1" y="144.7">.</text>
<text x="419.1" y="144.7">/</text>
<text x="449.1" y="144.7">SHIFT</text>
<text x="89.3" y="169.4">CTRL</text>
<text x="119.3" y="169.4">META</text>
<text x="149.2" y="169.4">ALT</text>
<text x="209.2" y="169.4">SPACE</text>
<text x="329.2" y="169.4">56</text>
<text x="359.2" y="169.4">ALT</text>
<text x="389.1" y="169.4">FN</text>
<text x="419.1" y="169.4">CTRL</text>
</g>
</svg>
